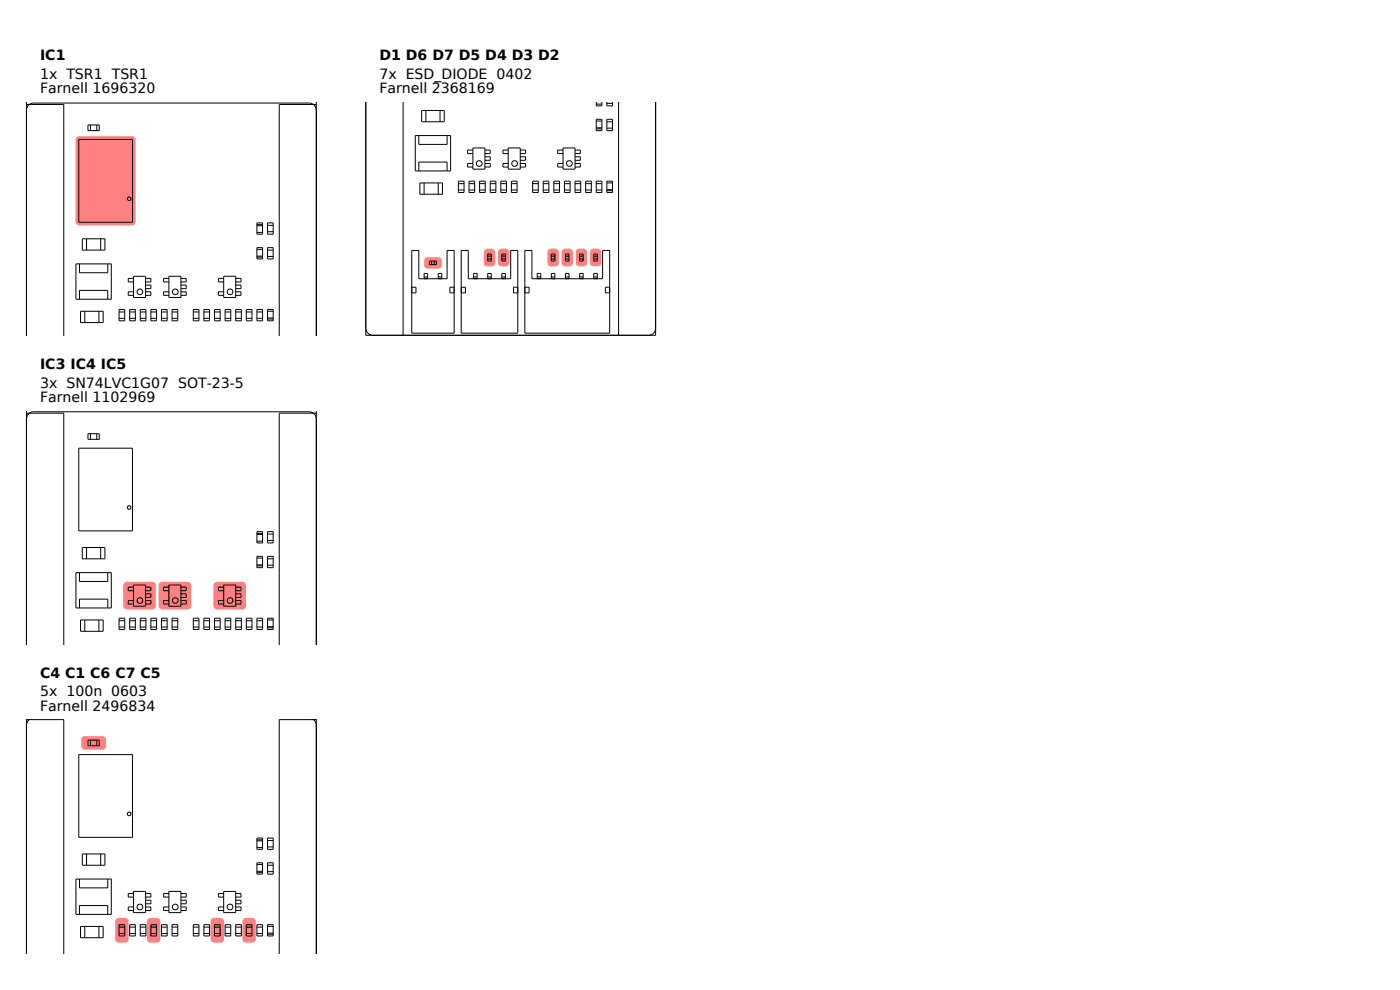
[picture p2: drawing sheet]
<svg xmlns="http://www.w3.org/2000/svg" width="297mm" height="210mm" viewBox="0 0 297 210" stroke-linecap="round" stroke-linejoin="round" font-family="sans-serif">
<path d="M16.3 29.1l.5-.2h11.2a.75 .75 0 0 1 .8 .8v17.4a.75 .75 0 0 1-.8 .7h-11.2a.75 .75 0 0 1-.8-.7v-17.4z" fill="#ff8080"/>
<g fill="none" stroke="#000" stroke-width=".21">
<path d="M5.6 23.4a1.5 1.5 0 0 1 1.5-1.5h58.5a1.5 1.5 0 0 1 1.5 1.5M5.6 22.2h7.9v49.1M5.6 21.7v49.6M16.7 29.6h11.4v17.5h-11.4zM18.7 26.5h2.4v1.2h-2.4zM19.2 26.5v1.2M20.5 26.5v1.2M67.1 22.2h-7.9v49.1M67.1 21.7v49.6M16.1 56h7.5v7.5h-7.5zM16.9 56v1.9h6v-1.9M17.5 50.7h4.8v2.4h-4.8z"/>
<path d="M18.4 50.7v2.4M21.4 50.7v2.4M28.3 58.6h2.6v4.5h-2.6zM28.3 59.1h-1.1v.7h1.1M30.9 59.1h1.1v.7h-1.1M35.8 58.6h2.6v4.5h-2.6zM35.8 59.1h-1.1v.7h1.1M38.4 59.1h1.1v.7h-1.1M47.5 58.6h2.5v4.5h-2.5zM47.5 59.1h-1.2v.7h1.2M50 59.1h1.1v.7h-1.1M54.5 47.3h1.2v2.4h-1.2z"/>
<path d="M54.5 52.5h1.2v2.4h-1.2zM54.5 47.9h1.2M54.5 47.7h1.2M54.5 49.3h1.2M54.5 54.3h1.2M54.5 54.6h1.2M54.5 52.9h1.2M56.8 53.1h1.2M56.8 47.3h1.2v2.4h-1.2zM56.8 52.5h1.2v2.4h-1.2zM56.8 49.2h1.2M56.8 47.8h1.2"/>
<path d="M56.8 54.4h1.2M16.9 63.5v-1.9h6v1.9M17.1 66h4.8v2.4h-4.8zM18 66v2.4M21 66v2.4M25.3 65.7h1.2v2.4h-1.2zM25.3 66.2h1.2M25.3 67.5h1.2M27.5 65.7h1.2v2.4h-1.2zM27.5 66.2h1.2M27.5 67.5h1.2M28.3 61.9h-1.1v.8h1.1"/>
<path d="M29.8 65.7h1.2v2.4h-1.2zM29.8 66.2h1.2M29.8 67.5h1.2M30.9 60.5h1.1v.7h-1.1M30.9 61.9h1.1v.8h-1.1M32 65.7h1.2v2.4h-1.2zM32 66.2h1.2M32 67.5h1.2M34.3 65.7h1.2v2.4h-1.2zM34.3 66.2h1.2M34.3 67.5h1.2M35.8 61.9h-1.1v.8h1.1"/>
<path d="M36.5 65.7h1.2v2.4h-1.2zM36.5 66.2h1.2M36.5 67.5h1.2M38.4 61.9h1.1v.8h-1.1M38.4 60.5h1.1v.7h-1.1M41 65.7h1.2v2.4h-1.2zM41 66.2h1.2M41 67.5h1.2M43.3 65.7h1.2v2.4h-1.2zM43.3 66.2h1.2M43.3 67.5h1.2M45.5 65.7h1.2v2.4h-1.2z"/>
<path d="M45.5 66.2h1.2M45.5 67.5h1.2M47.5 61.9h-1.2v.8h1.2M47.8 65.7h1.2v2.4h-1.2zM47.8 66.2h1.2M47.8 67.5h1.2M50 65.7h1.2v2.4h-1.2zM50 66.2h1.2M50 67.5h1.2M50 61.9h1.1v.8h-1.1M50 60.5h1.1v.7h-1.1M52.3 65.7h1.2v2.4h-1.2z"/>
<path d="M52.3 66.2h1.2M52.3 67.5h1.2M54.5 65.7h1.2v2.4h-1.2zM54.5 66.2h1.2M54.5 67.5h1.2M56.8 66h1.2M56.8 65.7h1.2v2.4h-1.2zM56.8 67.5h1.2M56.8 67.7h1.2"/>
<circle cx="27.4" cy="42.2" r=".38"/>
<circle cx="29.7" cy="61.9" r=".6"/>
<circle cx="37.2" cy="61.9" r=".6"/>
<circle cx="48.8" cy="61.9" r=".6"/>
</g>
<g fill="#ff8080">
<path d="M26.4 123.6l.5-.2h5.4a.75 .75 0 0 1 .8 .8v4.3a.75 .75 0 0 1-.8 .8h-5.4a.75 .75 0 0 1-.7-.8v-4.3z"/>
<path d="M33.9 123.6l.5-.2h5.4a.75 .75 0 0 1 .8 .8v4.3a.75 .75 0 0 1-.8 .8h-5.4a.75 .75 0 0 1-.7-.8v-4.3z"/>
<path d="M45.5 123.6l.5-.2h5.4a.75 .75 0 0 1 .8 .8v4.3a.75 .75 0 0 1-.8 .8h-5.4a.75 .75 0 0 1-.7-.8v-4.3z"/>
</g>
<g fill="none" stroke="#000" stroke-width=".21">
<path d="M5.6 88.9a1.5 1.5 0 0 1 1.5-1.5h58.5a1.5 1.5 0 0 1 1.5 1.5M5.6 87.7h7.9v49.1M5.6 87.2v49.6M16.7 95.1h11.4v17.5h-11.4zM18.7 92h2.4v1.2h-2.4zM19.2 92v1.2M20.5 92v1.2M67.1 87.7h-7.9v49.1M67.1 87.2v49.6M17.5 116.2h4.8v2.4h-4.8zM18.4 116.2v2.4M21.4 116.2v2.4"/>
<path d="M54.5 112.8h1.2v2.4h-1.2zM54.5 118h1.2v2.4h-1.2zM54.5 113.4h1.2M54.5 113.2h1.2M54.5 114.8h1.2M54.5 119.8h1.2M54.5 118.4h1.2M56.8 118.6h1.2M56.8 112.8h1.2v2.4h-1.2zM56.8 118h1.2v2.4h-1.2zM56.8 114.7h1.2M56.8 113.3h1.2"/>
<path d="M56.8 119.9h1.2M16.1 121.5h7.5v7.5h-7.5zM16.9 129v-1.9h6v1.9M16.9 121.5v1.9h6v-1.9M17.1 131.5h4.8v2.4h-4.8zM18 131.5v2.4M21 131.5v2.4M25.3 131.2h1.2v2.4h-1.2zM25.3 131.7h1.2M25.3 133h1.2M27.5 131.2h1.2v2.4h-1.2zM27.5 131.7h1.2"/>
<path d="M27.5 133h1.2M28.3 124.1h2.6v4.5h-2.6zM28.3 127.4h-1.1v.8h1.1M28.3 124.6h-1.1v.7h1.1M29.8 131.2h1.2v2.4h-1.2zM29.8 131.7h1.2M29.8 133h1.2M30.9 124.6h1.1v.7h-1.1M30.9 126h1.1v.7h-1.1M30.9 127.4h1.1v.8h-1.1M32 131.2h1.2v2.4h-1.2zM32 131.7h1.2"/>
<path d="M32 133h1.2M34.3 131.2h1.2v2.4h-1.2zM34.3 131.7h1.2M34.3 133h1.2M35.8 124.1h2.6v4.5h-2.6zM35.8 127.4h-1.1v.8h1.1M35.8 124.6h-1.1v.7h1.1M36.5 131.2h1.2v2.4h-1.2zM36.5 131.7h1.2M36.5 133h1.2M38.4 127.4h1.1v.8h-1.1M38.4 126h1.1v.7h-1.1"/>
<path d="M38.4 124.6h1.1v.7h-1.1M41 131.2h1.2v2.4h-1.2zM41 131.7h1.2M41 133h1.2M43.3 131.2h1.2v2.4h-1.2zM43.3 131.7h1.2M43.3 133h1.2M45.5 131.2h1.2v2.4h-1.2zM45.5 131.7h1.2M45.5 133h1.2M47.5 124.1h2.5v4.5h-2.5zM47.5 127.4h-1.2v.8h1.2"/>
<path d="M47.5 124.6h-1.2v.7h1.2M47.8 131.2h1.2v2.4h-1.2zM47.8 131.7h1.2M47.8 133h1.2M50 131.2h1.2v2.4h-1.2zM50 131.7h1.2M50 133h1.2M50 127.4h1.1v.8h-1.1M50 126h1.1v.7h-1.1M50 124.6h1.1v.7h-1.1M52.3 131.2h1.2v2.4h-1.2zM52.3 131.7h1.2"/>
<path d="M52.3 133h1.2M54.5 131.2h1.2v2.4h-1.2zM54.5 131.7h1.2M54.5 133h1.2M54.5 120.1h1.2M56.8 131.5h1.2M56.8 131.2h1.2v2.4h-1.2zM56.8 133h1.2M56.8 133.2h1.2"/>
<circle cx="27.4" cy="107.7" r=".38"/>
<circle cx="29.7" cy="127.4" r=".6"/>
<circle cx="37.2" cy="127.4" r=".6"/>
<circle cx="48.8" cy="127.4" r=".6"/>
</g>
<g fill="#ff8080">
<path d="M17.5 156.4l.5-.2h3.7a.75 .75 0 0 1 .8 .7v1.4a.75 .75 0 0 1-.8 .7h-3.7a.75 .75 0 0 1-.8-.7v-1.4z"/>
<path d="M51.7 195a2.62 2.62 0 0 1 2.1-.2l.4 .4 .1 .3v3.7a.75 .75 0 0 1-.8 .8h-1.3a.75 .75 0 0 1-.8-.8v-3.7z"/>
<path d="M44.9 195a2.62 2.62 0 0 1 2.2-.2l.4 .4v.3v3.7a.75 .75 0 0 1-.7 .8h-1.4a.75 .75 0 0 1-.7-.8v-3.7z"/>
<path d="M24.7 195a2.62 2.62 0 0 1 2.1-.2l.4 .4 .1 .3v3.7a.75 .75 0 0 1-.8 .8h-1.3a.75 .75 0 0 1-.8-.8v-3.7z"/>
<path d="M31.4 195a2.62 2.62 0 0 1 2.2-.2l.4 .4v.3v3.7a.75 .75 0 0 1-.7 .8h-1.4a.75 .75 0 0 1-.7-.8v-3.7z"/>
</g>
<g fill="none" stroke="#000" stroke-width=".21">
<path d="M5.6 152.7v49.6M6.2 152.7l-.5 .7-.1 .5M13.5 152.7v49.6M18.7 157h2.4v1.2h-2.4zM19.2 157v1.2M20.5 157v1.2M59.2 152.7v49.6M66.5 152.7l.5 .7 .1 .5M67.1 152.7v49.6M16.7 160.1h11.4v17.5h-11.4zM54.5 177.8h1.2v2.4h-1.2zM54.5 178.4h1.2"/>
<path d="M54.5 178.2h1.2M54.5 179.8h1.2M56.8 177.8h1.2v2.4h-1.2zM56.8 179.7h1.2M56.8 178.3h1.2M16.1 186.5h7.5v7.5h-7.5zM16.9 194v-1.9h6v1.9M16.9 186.5v1.9h6v-1.9M17.1 196.5h4.8v2.4h-4.8zM17.5 181.2h4.8v2.4h-4.8zM18 196.5v2.4M18.4 181.2v2.4"/>
<path d="M21 196.5v2.4M21.4 181.2v2.4M25.3 196.2h1.2v2.4h-1.2zM25.3 196.7h1.2M25.3 198h1.2M27.5 196.2h1.2v2.4h-1.2zM27.5 196.7h1.2M27.5 198h1.2M28.3 189.1h2.6v4.5h-2.6zM28.3 192.4h-1.1v.8h1.1M28.3 189.6h-1.1v.7h1.1M29.8 196.2h1.2v2.4h-1.2z"/>
<path d="M29.8 196.7h1.2M29.8 198h1.2M30.9 189.6h1.1v.7h-1.1M30.9 191h1.1v.7h-1.1M30.9 192.4h1.1v.8h-1.1M32 196.2h1.2v2.4h-1.2zM32 196.7h1.2M32 198h1.2M34.3 196.2h1.2v2.4h-1.2zM34.3 196.7h1.2M34.3 198h1.2M35.8 189.1h2.6v4.5h-2.6z"/>
<path d="M35.8 192.4h-1.1v.8h1.1M35.8 189.6h-1.1v.7h1.1M36.5 196.2h1.2v2.4h-1.2zM36.5 196.7h1.2M36.5 198h1.2M38.4 192.4h1.1v.8h-1.1M38.4 191h1.1v.7h-1.1M38.4 189.6h1.1v.7h-1.1M41 196.2h1.2v2.4h-1.2zM41 196.7h1.2M41 198h1.2M43.3 196.2h1.2v2.4h-1.2z"/>
<path d="M43.3 196.7h1.2M43.3 198h1.2M45.5 196.2h1.2v2.4h-1.2zM45.5 196.7h1.2M45.5 198h1.2M47.5 189.1h2.5v4.5h-2.5zM47.5 192.4h-1.2v.8h1.2M47.5 189.6h-1.2v.7h1.2M47.8 196.2h1.2v2.4h-1.2zM47.8 196.7h1.2M47.8 198h1.2M50 196.2h1.2v2.4h-1.2z"/>
<path d="M50 196.7h1.2M50 198h1.2M50 192.4h1.1v.8h-1.1M50 191h1.1v.7h-1.1M50 189.6h1.1v.7h-1.1M52.3 196.2h1.2v2.4h-1.2zM52.3 196.7h1.2M52.3 198h1.2M54.5 196.2h1.2v2.4h-1.2zM54.5 196.7h1.2M54.5 198h1.2M54.5 183h1.2v2.4h-1.2z"/>
<path d="M54.5 184.8h1.2M54.5 185.1h1.2M54.5 183.4h1.2M56.8 196.5h1.2M56.8 183.6h1.2M56.8 196.2h1.2v2.4h-1.2zM56.8 183h1.2v2.4h-1.2zM56.8 184.9h1.2M56.8 198h1.2M56.8 198.2h1.2"/>
<circle cx="27.4" cy="172.7" r=".38"/>
<circle cx="29.7" cy="192.4" r=".6"/>
<circle cx="37.2" cy="192.4" r=".6"/>
<circle cx="48.8" cy="192.4" r=".6"/>
</g>
<g fill="#ff8080">
<path d="M90.2 54.8l.5-.2h2.3a.75 .75 0 0 1 .7 .7v.9a.75 .75 0 0 1-.7 .8h-2.3a.75 .75 0 0 1-.7-.8v-.9z"/>
<path d="M116.4 53a1.59 1.59 0 0 1 2.1 .2l.1 2.6a.75 .75 0 0 1-.8 .7h-.9a.75 .75 0 0 1-.7-.7v-2.3z"/>
<path d="M119.4 53a1.59 1.59 0 0 1 2.1 .2l.1 2.6a.75 .75 0 0 1-.8 .7h-.9a.75 .75 0 0 1-.7-.7v-2.3z"/>
<path d="M122.4 53a1.59 1.59 0 0 1 2.1 .2l.1 2.6a.75 .75 0 0 1-.8 .7h-.9a.75 .75 0 0 1-.7-.7v-2.3z"/>
<path d="M125.4 53a1.59 1.59 0 0 1 2.1 .2l.1 2.6a.75 .75 0 0 1-.8 .7h-.9a.75 .75 0 0 1-.7-.7v-2.3z"/>
<path d="M102.9 53a1.59 1.59 0 0 1 2.1 .2l.1 2.6a.75 .75 0 0 1-.8 .7h-.9a.75 .75 0 0 1-.7-.7v-2.3z"/>
<path d="M105.9 53a1.59 1.59 0 0 1 2.1 .2l.1 2.6a.75 .75 0 0 1-.8 .7h-.9a.75 .75 0 0 1-.7-.7v-2.3z"/>
</g>
<g fill="none" stroke="#000" stroke-width=".21">
<path d="M77.6 21.7v49.4h61.5v-49.4M85.5 21.7v49.4M88.1 28.8h7.5v7.5h-7.5zM88.9 28.8v1.8h6v-1.8M88.9 36.3v-1.9h6v1.9M89.1 38.8h4.8v2.4h-4.8zM89.5 23.4h4.8v2.4h-4.8zM90 38.8v2.4M90.4 23.4v2.4M93 38.8v2.4M93.4 23.4v2.4M97.3 38.4h1.2v2.4h-1.2z"/>
<path d="M97.3 39h1.2M99.5 38.4h1.2v2.4h-1.2zM99.5 39h1.2M100.3 31.4h2.6v4.5h-2.6zM100.3 34.7h-1.1v.7h1.1M100.3 31.8h-1.1v.8h1.1M101.8 38.4h1.2v2.4h-1.2zM101.8 39h1.2M102.9 31.8h1.1v.8h-1.1M102.9 33.3h1.1v.7h-1.1M102.9 34.7h1.1v.7h-1.1M104 38.4h1.2v2.4h-1.2z"/>
<path d="M104 39h1.2M106.3 38.4h1.2v2.4h-1.2zM106.3 39h1.2M107.8 31.4h2.6v4.5h-2.6zM107.8 34.7h-1.1v.7h1.1M107.8 31.8h-1.1v.8h1.1M108.5 38.4h1.2v2.4h-1.2zM108.5 39h1.2M110.4 34.7h1.1v.7h-1.1M110.4 33.3h1.1v.7h-1.1M110.4 31.8h1.1v.8h-1.1M113 38.4h1.2v2.4h-1.2z"/>
<path d="M113 39h1.2M115.3 38.4h1.2v2.4h-1.2zM115.3 39h1.2M117.5 38.4h1.2v2.4h-1.2zM117.5 39h1.2M119.5 31.4h2.5v4.5h-2.5zM119.5 34.7h-1.2v.7h1.2M119.5 31.8h-1.2v.8h1.2M119.8 38.4h1.2v2.4h-1.2zM119.8 39h1.2M122 38.4h1.2v2.4h-1.2zM122 39h1.2"/>
<path d="M122 34.7h1.1v.7h-1.1M122 33.3h1.1v.7h-1.1M122 31.8h1.1v.8h-1.1M124.3 38.4h1.2v2.4h-1.2zM124.3 39h1.2M126.5 38.4h1.2v2.4h-1.2zM126.5 39h1.2M126.5 21.7v.8h1.2v-.8M126.5 25.3h1.2v2.4h-1.2zM126.5 22.1h1.2M126.5 27.1h1.2M126.5 27.3h1.2"/>
<path d="M126.5 25.7h1.2M128.8 38.8h1.2M128.8 25.8h1.2M128.8 38.4h1.2v2.4h-1.2zM128.8 21.7v.8h1.2v-.8M128.8 25.3h1.2v2.4h-1.2zM128.8 21.9h1.2M128.8 27.2h1.2M131.2 21.7v49.4M87.4 53.1h1.5v6h6v-6h1.5v17.6h-9zM90 59.1v-1.1h.7v1.1M90 58.8h.7"/>
<path d="M91.1 55.4h1.5v.7h-1.5zM91.6 55.4v.7M92.2 55.4v.7M93 59.1v-1.1h.7v1.1M93 58.8h.7M97.3 40.3h1.2M97.9 53.1h1.5v6h9v-6h1.5v17.6h-12zM99.5 40.3h1.2M100.5 59.1v-1.1h.7v1.1M100.5 58.8h.7M101.8 40.3h1.2M103.5 53.9h.7v1.5h-.7z"/>
<path d="M103.5 54.9h.7M103.5 54.3h.7M103.5 59.1v-1.1h.7v1.1M103.5 58.8h.7M104 40.3h1.2M106.3 40.3h1.2M106.5 53.9h.7v1.5h-.7zM106.5 54.9h.7M106.5 54.3h.7M106.5 59.1v-1.1h.7v1.1M106.5 58.8h.7M108.5 40.3h1.2"/>
<path d="M111.4 53.1h1.5v6h15v-6h1.5v17.6h-18zM113 40.3h1.2M114 59.1v-1.1h.7v1.1M114 58.8h.7M115.3 40.3h1.2M117 53.9h.7v1.5h-.7zM117 59.1v-1.1h.7v1.1M117 54.9h.7M117 54.3h.7M117 58.8h.7M117.5 40.3h1.2M119.8 40.3h1.2"/>
<path d="M120 53.9h.7v1.5h-.7zM120 54.9h.7M120 54.3h.7M120 59.1v-1.1h.7v1.1M120 58.8h.7M122 40.3h1.2M123 53.9h.7v1.5h-.7zM123 54.9h.7M123 54.3h.7M123 59.1v-1.1h.7v1.1M123 58.8h.7M124.3 40.3h1.2"/>
<path d="M126 53.9h.7v1.5h-.7zM126 54.9h.7M126 54.3h.7M126 59.1v-1.1h.7v1.1M126 58.8h.7M126.5 40.3h1.2M128.8 40.2h1.2M128.8 40.5h1.2M77.6 69.6a1.5 1.5 0 0 0 1.5 1.5M87.4 60.9h.9v1.2h-.9M96.4 60.9h-.9v1.2h.9M97.9 60.9h.9v1.2h-.9"/>
<path d="M109.9 60.9h-.9v1.2h.9M111.4 60.9h.9v1.2h-.9M129.4 60.9h-.9v1.2h.9M139.1 69.6a1.5 1.5 0 0 1-1.5 1.5"/>
<circle cx="101.7" cy="34.7" r=".6"/>
<circle cx="109.2" cy="34.7" r=".6"/>
<circle cx="120.8" cy="34.7" r=".6"/>
</g>
<g font-size="3">
<text x="8.5" y="12.7">IC1</text>
<text x="8.5" y="16.7">1x TSR1 TSR1</text>
<text x="80.5" y="12.7">D1 D6 D7 D5 D4 D3 D2</text>
<text x="80.5" y="16.7">7x ESD_DIODE 0402</text>
<text x="8.5" y="19.7">Farnell 1696320</text>
<text x="80.5" y="19.7">Farnell 2368169</text>
<text x="8.5" y="78.2">IC3 IC4 IC5</text>
<text x="8.5" y="82.2">3x SN74LVC1G07 SOT-23-5</text>
<text x="8.5" y="85.2">Farnell 1102969</text>
<text x="8.5" y="143.7">C4 C1 C6 C7 C5</text>
<text x="8.5" y="147.7">5x 100n 0603</text>
<text x="8.5" y="150.7">Farnell 2496834</text>
</g>
</svg>
